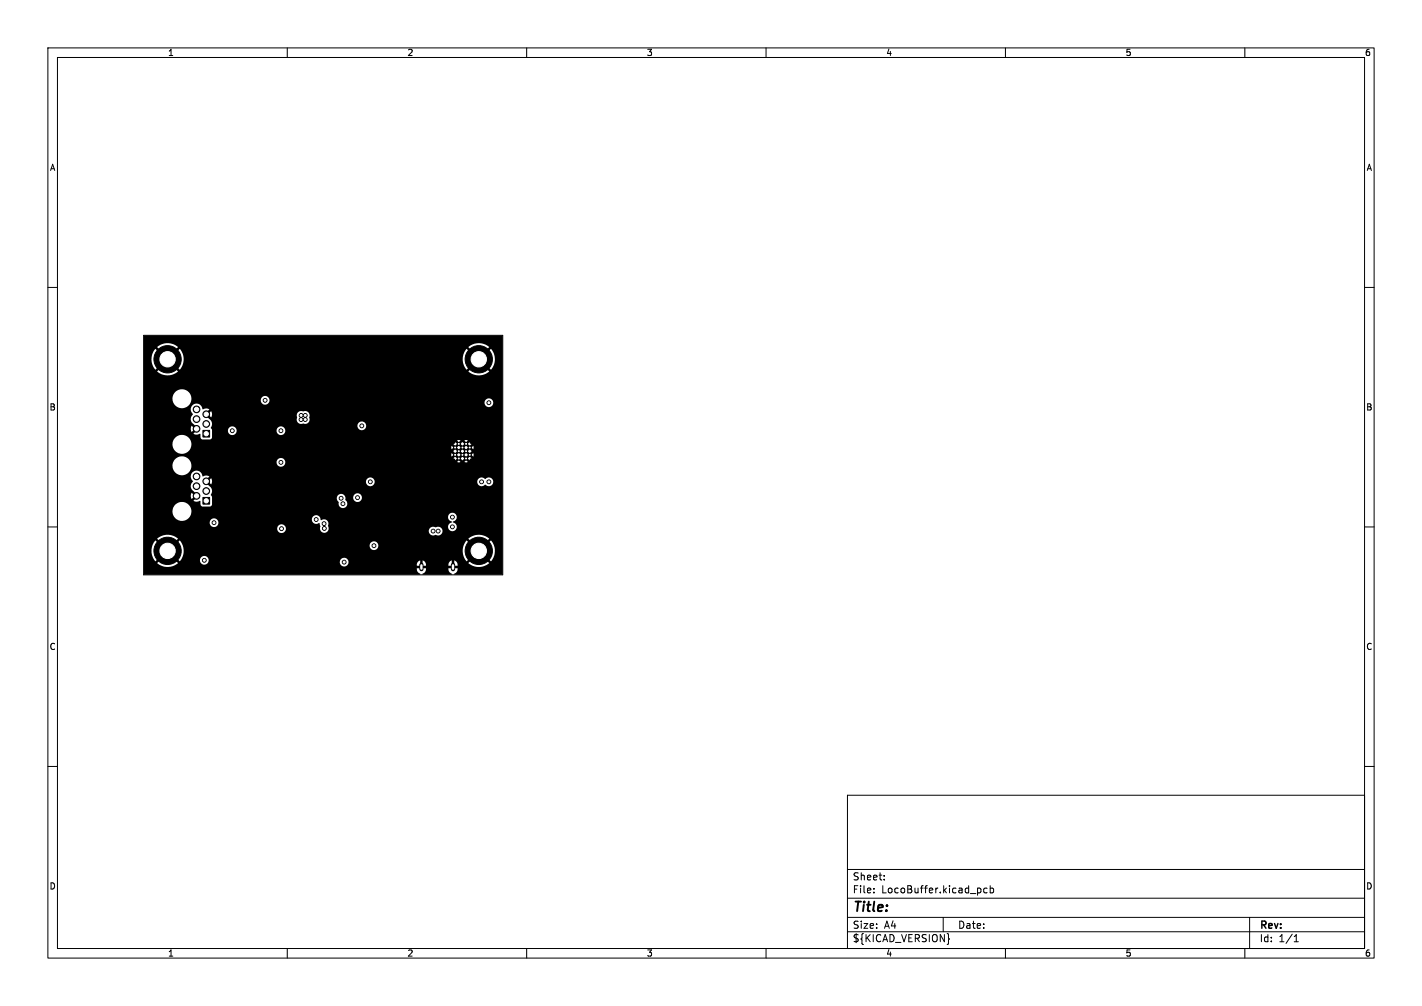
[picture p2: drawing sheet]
<svg xmlns="http://www.w3.org/2000/svg" width="297mm" height="210mm" viewBox="0 0 297 210" stroke-linecap="round" stroke-linejoin="round" font-family="sans-serif">
<g fill="none" stroke="#000" stroke-width=".21">
<path d="M10 10h277v190h-277zM12 12h273v186h-273zM60 10v2M110 10v2M160 10v2M210 10v2M260 10v2M10 60h2M285 60h2M30 70h75v50h-75zM10 110h2M285 110h2"/>
<path d="M10 160h2M285 160h2M177 166h108v32h-108zM60 198v2M110 198v2M160 198v2M177 194.5h108M177 191.5h108M177 187.5h108M177 181.5h108M182.5 186.3v.1M182.5 185.5v.1"/>
<path d="M184.7 183.6v.1M184.7 182.8v.1M197 191.5v3M198.1 195.8l.2 .2-.2 .2M204.7 185.5l.2 .2-.2 .6M206.2 185.5l-.5-.1-.2 .3 .1 .6h.6M206.8 185.5l.4-.1 .3 .3-.1 .6h-.6M206.8 184.9v1.5M210 198v2M260 198v2M261 191.5v6.5M270.3 196.6h.9"/>
<path d="M270.3 195.5l.4-.4v1.5"/>
</g>
<g fill="#000" stroke="#000" stroke-width=".21">
<path d="M42.4 89.8h1.4v1.4h-1.4zM42.4 103.8h1.4v1.4h-1.4z"/>
<circle cx="35" cy="75" r="2.85"/>
<circle cx="100" cy="75" r="2.85"/>
<circle cx="41" cy="87.5" r=".7"/>
<circle cx="41" cy="99.5" r=".7"/>
<circle cx="41" cy="85.5" r=".7"/>
<circle cx="41" cy="89.5" r=".7"/>
<circle cx="43.1" cy="88.5" r=".7"/>
<circle cx="43.1" cy="86.5" r=".7"/>
<circle cx="48.5" cy="89.9" r=".4"/>
<circle cx="55.4" cy="83.6" r=".4"/>
<circle cx="58.7" cy="96.5" r=".4"/>
<circle cx="58.7" cy="89.9" r=".4"/>
<circle cx="62.9" cy="87.6" r=".4"/>
<circle cx="62.9" cy="86.7" r=".4"/>
<circle cx="63.8" cy="86.7" r=".4"/>
<circle cx="63.8" cy="87.6" r=".4"/>
<circle cx="75.6" cy="88.9" r=".4"/>
<circle cx="95.1" cy="93.4" r=".3"/>
<circle cx="95.1" cy="95" r=".3"/>
<circle cx="95.8" cy="95.7" r=".3"/>
<circle cx="95.8" cy="94.2" r=".3"/>
<circle cx="95.8" cy="92.7" r=".3"/>
<circle cx="96.6" cy="93.4" r=".3"/>
<circle cx="96.6" cy="95" r=".3"/>
<circle cx="97.3" cy="95.7" r=".3"/>
<circle cx="97.3" cy="94.2" r=".3"/>
<circle cx="97.3" cy="92.7" r=".3"/>
<circle cx="98.1" cy="93.4" r=".3"/>
<circle cx="98.1" cy="95" r=".3"/>
<circle cx="102.1" cy="84.1" r=".4"/>
<circle cx="35" cy="115" r="2.85"/>
<circle cx="41" cy="101.5" r=".7"/>
<circle cx="41" cy="103.5" r=".7"/>
<circle cx="42.7" cy="117" r=".4"/>
<circle cx="43.1" cy="102.5" r=".7"/>
<circle cx="43.1" cy="100.5" r=".7"/>
<circle cx="44.7" cy="109.1" r=".4"/>
<circle cx="58.8" cy="110.4" r=".4"/>
<circle cx="66" cy="108.5" r=".4"/>
<circle cx="67.7" cy="109.3" r=".4"/>
<circle cx="67.7" cy="110.3" r=".4"/>
<circle cx="71.2" cy="104" r=".4"/>
<circle cx="71.6" cy="105.2" r=".4"/>
<circle cx="71.9" cy="117.3" r=".4"/>
<circle cx="74.7" cy="103.9" r=".4"/>
<circle cx="77.3" cy="100.6" r=".4"/>
<circle cx="78.1" cy="113.9" r=".4"/>
<circle cx="90.5" cy="110.9" r=".4"/>
<circle cx="91.5" cy="110.9" r=".4"/>
<circle cx="94.5" cy="110" r=".4"/>
<circle cx="94.5" cy="108" r=".4"/>
<circle cx="100" cy="115" r="2.85"/>
<circle cx="100.6" cy="100.6" r=".4"/>
<circle cx="102.1" cy="100.6" r=".4"/>
</g>
<path d="M88 117.9v.9M94.6 117.9v.9" fill="none" stroke="#000" stroke-width=".9"/>
<path d="M30 70.1l74.9-.1 .1 49.8-.2 .2h-9.9l-.1-.2 .7-.5 .1-.7h-.7v-.7l-.3-.1-.2 .1v.7h-.7v.3a1.18 1.18 0 0 0 .7 .9l-.1 .2h-6l-.1-.2 .7-.5 .1-.7h-.7v-.7l-.3-.1-.2 .1v.7h-.7v.3a1.18 1.18 0 0 0 .7 .9l-.1 .2h-57.5l-.2-.2v-4.8h1.6l.2 1.1 .7 1.1 1.2-1.3 .4 .4-1.3 1.3a3.4 3.4 0 0 0 4.4 0l-1.3-1.3 .4-.4 1.2 1.3 .2-.2h4.1v.2a.91 .91 0 0 0 .8 .7 .91 .91 0 0 0 .9-.6h27.5v.2a.91 .91 0 0 0 1.4 .6h15.4v-1.1h.5v1.1h6.1v-1.1h.5v1.1h.7a.98 .98 0 0 0-1.2-1.1l-.6 .4-.1 .7h-4.7v-.2a.95 .95 0 0 0-1.2-.9l-.6 .4-.1 .7h-14.7l.1-.1a.91 .91 0 0 0-.2-1.5 .91 .91 0 0 0-1.3 .8h-27.5a.91 .91 0 0 0-.6-1.2 .91 .91 0 0 0-1.1 .9h-4.1l.5-.9 .2-1.1h58.2l.2 1.1 .7 1.1 1.2-1.3 .4 .4-1.3 1.3a3.4 3.4 0 0 0 4.4 0l-1.3-1.3 .4-.4 1.2 1.3a3.3 3.3 0 0 0 0-4.4l-1.2 1.3-.4-.4 1.3-1.3a3.4 3.4 0 0 0-4.4 0l1.3 1.3-.4 .4-1.2-1.3-.7 1.1-.2 1.1h-58.2l-.2-1.1h39v.2a.91 .91 0 0 0 1.5 .5 .91 .91 0 0 0-.2-1.5 .91 .91 0 0 0-1.3 .8h-39l-.7-1.1-1.2 1.3-.4-.4 1.3-1.3a3.4 3.4 0 0 0-4.4 0l1.3 1.3-.4 .4-1.2-1.3-.7 1.1-.2 1.1h-1.6v-4.6h27.9a.91 .91 0 0 0 1.3 .8 .91 .91 0 0 0 .2-1.6 .91 .91 0 0 0-1.5 .6v.2h-27.9v-1.3h13.8a.91 .91 0 0 0 1.3 .9 .91 .91 0 0 0 .2-1.5h19.8v.1a.99 .99 0 0 0 1.6 .6l.2 .6a.94 .94 0 0 0 .3 1.2 .94 .94 0 0 0 1.3-.1h21.1v.2a1.02 1.02 0 0 0 1.5 .6 .91 .91 0 0 0 1.3-.5 .91 .91 0 0 0-.7-1.2h1.9v.2a.94 .94 0 0 0 1.6 .3 .94 .94 0 0 0-.6-1.5v-.1a.92 .92 0 0 0 .6-1.5 .92 .92 0 0 0-1.6 .1 .92 .92 0 0 0 .8 1.4v.2l-.7 .3-.1 .6h-2.2l-.4 .1a.93 .93 0 0 0-1.4 .8h-21.1l.2-.6-.2-.5a.99 .99 0 0 0-.2-1.2 .99 .99 0 0 0-1.3 0 .95 .95 0 0 0-.9-1 .95 .95 0 0 0-1 .9l-19.8-.1a.91 .91 0 0 0-1-.1 .91 .91 0 0 0-.5 .8h-13.8v-2.3h6v.2a1.98 1.98 0 0 0 3.1 1.4 1.98 1.98 0 0 0-.2-3.4 1.98 1.98 0 0 0-2.9 1.8h-6v-5.3h9.8l.3 .8 .9 .8-.4 .3-.6-.5-.1 .2v.6l.1 .5 .6-.6 .4 .4-.6 .5a1.5 1.5 0 0 0 1.4 .1l.1 .7 .2 .4h1.7l.5-.4v-1.3h26l.2 .5a.75 .75 0 0 1 .3 .9 .94 .94 0 0 0 1.5 .4 .94 .94 0 0 0-.2-1.5v-.4h1.7v.2a.91 .91 0 0 0 1.4 .5 .91 .91 0 0 0-.1-1.5 .91 .91 0 0 0-1.3 .8l-1.7-.1a.91 .91 0 0 0-.9-.7 .91 .91 0 0 0-.9 .9h-26l-.3-.7a1.22 1.22 0 0 0-.3-1.8l-.5-.6 .3-.3 .6 .5 .2-.5h32.1a.91 .91 0 0 0 .9 .9 .91 .91 0 0 0 1-.9h21.4v.2a.98 .98 0 0 0 1.7 .4 .94 .94 0 0 0 1.4 0 .94 .94 0 0 0-.1-1.4 .94 .94 0 0 0-1.4 .2 .93 .93 0 0 0-1-.3 .93 .93 0 0 0-.6 .9h-21.4l-.1-.2a.91 .91 0 0 0-1-.7 .91 .91 0 0 0-.8 .9h-32.1l-.2-.8-.6 .6-.3-.4 .5-.6a1.53 1.53 0 0 0-1.4 0 1.26 1.26 0 0 0-1.8-1 1.26 1.26 0 0 0-.2 2.1l-.3 .4-.2 .6h-9.8v-4.3h6v.3a1.98 1.98 0 0 0 2.5 1.6 1.98 1.98 0 0 0 1.3-2.6h18a.91 .91 0 0 0 .9 .9 .91 .91 0 0 0 .9-1h38.1l-.4-.3-.3 .3h-.8l-.4-.3-.3 .3h-35.9l-.2-.4-.4-.3h35.7l.3 .1 .1 .3 .3-.4h.5h.3l.3 .4 .5-.4h.7l.4 .4 .1-.3 .3-.1-.4-.4-.4 .4-.4-.1-.1 .1h-.2l-.4-.4-.4 .4-.4-.1-.1 .1h-.3l-.3-.4-.4 .4h-35.7a.91 .91 0 0 0-1.2 .8h-18v-.1a1.98 1.98 0 0 0-2.2-1.1 1.98 1.98 0 0 0-1.6 1.9h-6v-2.2h64.2l.1 .3 .4-.3h.7l.4 .4 .4-.4h.5h.2l.4 .4 .4-.4h.8l.3 .3 .1-.3-.1-.4-.3 .4-.4-.1-.4 .1-.4-.5-.4 .5-.3-.1-.1 .1h-.3l-.4-.5-.4 .5-.4-.1v.1h-.3l-.4-.4-.1 .4h-64.2v-2.2h6v.2a1.98 1.98 0 0 0 3.3 1.2h55.4l.4 .4 .3-.4h.8l.4 .4 .4-.4h.7l.4 .4 .4-.4-.4-.4-.4 .4-.4-.1-.1 .1h-.2l-.4-.4-.4 .4-.4-.1-.4 .1-.3-.4-.4 .4h-55.4l.6-.8h54.3l.1 .4 .4-.3 .7-.1 .4 .4 .4-.3 .5-.1h.2l.4 .4 .4-.3 .8-.1 .3 .4 .1-.4-.1-.3-.3 .3-.4-.1-.4 .2-.4-.5-.4 .4-.3-.1-.1 .2h-.3l-.4-.5-.4 .4-.4-.1v.2h-.3l-.4-.4-.1 .3h-54.3l.1-.7h54.7l.4 .4 .3-.4h.8l.4 .4 .4-.4h.7l.4 .4 .4-.4-.3-.1-.1-.3-.4 .4-.4-.1-.1 .1h-.2l-.4-.4-.4 .4-.4-.1-.4 .1-.3-.4-.1 .3-.3 .1h-54.7l-.2-.8h55.7l.3 .4 .4-.4h.8l.3 .4 .4-.4h-.4h-57.5a1.98 1.98 0 0 0-2.2-1.1 1.98 1.98 0 0 0-1.6 2h-6v-5.3h9.8l.3 .8 .9 .8-.4 .3-.6-.5-.1 .2v.6l.1 .5 .6-.6 .4 .4-.6 .5a1.5 1.5 0 0 0 1.4 .1l.1 .7 .2 .4h1.7l.5-.4v-1.4h3.3v.2a.91 .91 0 0 0 1 .7 .91 .91 0 0 0 .8-.9h8.4v.2a.91 .91 0 0 0 1.4 .5 .91 .91 0 0 0-.1-1.5 .91 .91 0 0 0-1.3 .8h-8.4v-.2a.91 .91 0 0 0-1-.7 .91 .91 0 0 0-.8 .9h-3.3l-.3-.6 .2-.4h30.5v.2a.91 .91 0 0 0 1.4 .5 .91 .91 0 0 0-.1-1.5 .91 .91 0 0 0-1.3 .8h-30.5v-.8l-.3-.5h18.1v.2a1.08 1.08 0 0 0 1.5 .6 .91 .91 0 0 0 .9-.2 .91 .91 0 0 0 .2-1v-.1a.94 .94 0 0 0-.2-1.1 .94 .94 0 0 0-1.1-.1 .97 .97 0 0 0-1.1 .2 .97 .97 0 0 0-.2 1.1v.4h-18.1l-.7-.7 .3-.3 .6 .5 .1-.2 .1-.6-.2-.5-.6 .6-.3-.4 .5-.5a1.5 1.5 0 0 0-1.4-.1 1.26 1.26 0 0 0-1.8-1 1.26 1.26 0 0 0-.2 2.1l-.3 .4-.2 .6h-9.8v-4.3h6v.3a1.98 1.98 0 0 0 2 1.7 1.98 1.98 0 0 0 2-1.6h14.5v.2a.91 .91 0 0 0 .7 .7 .91 .91 0 0 0 .9-.4h45.1v.2a.91 .91 0 0 0 1.5 .5 .91 .91 0 0 0-.2-1.5 .91 .91 0 0 0-1.3 .8h-45.1l.1-.2a.91 .91 0 0 0-.6-1.2 .91 .91 0 0 0-1.1 .9l-14.5-.1a1.98 1.98 0 0 0-1.9-2.2 1.98 1.98 0 0 0-2.1 1.9h-6v-8.2h1.6l.2 1.1 .7 1.1 1.2-1.3 .4 .4-1.3 1.3a3.4 3.4 0 0 0 4.4 0l-1.3-1.3 .4-.4 1.2 1.3 .7-1.1 .2-1.1h58.2l.2 1.1 .7 1.1 1.2-1.3 .4 .4-1.3 1.3a3.4 3.4 0 0 0 4.4 0l-1.3-1.3 .4-.4 1.2 1.3a3.3 3.3 0 0 0 0-4.4l-1.2 1.3-.4-.4 1.3-1.3a3.4 3.4 0 0 0-4.4 0l1.3 1.3-.4 .4-1.2-1.3-.7 1.1-.2 1.1h-58.2l-.2-1.1-.7-1.1-1.2 1.3-.4-.4 1.3-1.3a3.4 3.4 0 0 0-4.4 0l1.3 1.3-.4 .4-1.2-1.3-.7 1.1-.2 1.1h-1.6z" fill="#000"/>
<g fill="#fff" stroke="#fff" stroke-width=".21">
<circle cx="75.6" cy="88.9" r=".2"/>
<circle cx="78.1" cy="113.9" r=".2"/>
<circle cx="48.5" cy="89.9" r=".2"/>
<circle cx="44.7" cy="109.1" r=".2"/>
<circle cx="63.8" cy="86.7" r=".2"/>
<circle cx="71.9" cy="117.3" r=".2"/>
<circle cx="62.9" cy="86.7" r=".2"/>
<circle cx="102.1" cy="84.1" r=".2"/>
<circle cx="62.9" cy="87.6" r=".2"/>
<circle cx="55.4" cy="83.6" r=".2"/>
<circle cx="63.8" cy="87.6" r=".2"/>
<circle cx="66" cy="108.5" r=".2"/>
<circle cx="100.6" cy="100.6" r=".2"/>
<circle cx="58.7" cy="89.9" r=".2"/>
<circle cx="42.7" cy="117" r=".2"/>
<circle cx="91.5" cy="110.9" r=".2"/>
<circle cx="67.7" cy="109.3" r=".2"/>
<circle cx="90.5" cy="110.9" r=".2"/>
<circle cx="67.7" cy="110.3" r=".2"/>
<circle cx="74.7" cy="103.9" r=".2"/>
<circle cx="77.3" cy="100.6" r=".2"/>
<circle cx="102.1" cy="100.6" r=".2"/>
<circle cx="58.8" cy="110.4" r=".2"/>
<circle cx="58.7" cy="96.5" r=".2"/>
<circle cx="71.6" cy="105.2" r=".2"/>
<circle cx="94.5" cy="110" r=".2"/>
<circle cx="71.2" cy="104" r=".2"/>
<circle cx="94.5" cy="107.9" r=".2"/>
<circle cx="38" cy="83.2" r="1.72"/>
<circle cx="38" cy="92.8" r="1.72"/>
<circle cx="43.1" cy="90.5" r=".44"/>
<circle cx="41" cy="89.5" r=".44"/>
<circle cx="43.1" cy="88.5" r=".44"/>
<circle cx="41" cy="87.5" r=".44"/>
<circle cx="43.1" cy="86.5" r=".44"/>
<circle cx="41" cy="85.5" r=".44"/>
<circle cx="38" cy="97.2" r="1.72"/>
<circle cx="38" cy="106.8" r="1.72"/>
<circle cx="43.1" cy="104.5" r=".45"/>
<circle cx="41" cy="103.5" r=".45"/>
<circle cx="43.1" cy="102.5" r=".45"/>
<circle cx="41" cy="101.5" r=".45"/>
<circle cx="43.1" cy="100.5" r=".45"/>
<circle cx="41" cy="99.5" r=".45"/>
<circle cx="35" cy="75" r="1.6"/>
<circle cx="35" cy="115" r="1.6"/>
<circle cx="100" cy="115" r="1.6"/>
<circle cx="100" cy="75" r="1.6"/>
<circle cx="97.3" cy="92.7" r=".1"/>
<circle cx="95.8" cy="92.7" r=".1"/>
<circle cx="98.1" cy="93.4" r=".1"/>
<circle cx="96.6" cy="93.4" r=".1"/>
<circle cx="95.1" cy="93.4" r=".1"/>
<circle cx="97.3" cy="94.2" r=".1"/>
<circle cx="95.8" cy="94.2" r=".1"/>
<circle cx="98.1" cy="95" r=".1"/>
<circle cx="96.6" cy="95" r=".1"/>
<circle cx="95.1" cy="95" r=".1"/>
<circle cx="97.3" cy="95.7" r=".1"/>
<circle cx="95.8" cy="95.7" r=".1"/>
</g>
<path d="M88 118v.7M94.6 118v.7" fill="none" stroke="#fff" stroke-width=".5"/>
<text font-size="2.8" x="178" y="190.8">Title:</text>
<g font-size="2.1">
<text x="178" y="183.9">Sheet:</text>
<text x="178" y="186.6">File:</text>
<text x="184" y="186.6">LocoBuffer.kicad_pcb</text>
<text x="178" y="196.8">${KICAD_VERSION}</text>
<text x="178" y="194">Size:</text>
<text x="184.6" y="194">A4</text>
<text x="200" y="194">Date:</text>
<text x="263" y="194.2">Rev:</text>
<text x="263" y="196.8">Id:</text>
<text x="267" y="196.8">1/1</text>
</g>
<g font-size="1.8">
<text x="35" y="11.8">1</text>
<text x="85" y="11.8">2</text>
<text x="135" y="11.8">3</text>
<text x="185" y="11.8">4</text>
<text x="235" y="11.8">5</text>
<text x="285" y="11.8">6</text>
<text x="10.4" y="35.8">A</text>
<text x="285.4" y="35.8">A</text>
<text x="10.3" y="85.8">B</text>
<text x="285.3" y="85.8">B</text>
<text x="10.3" y="135.8">C</text>
<text x="285.3" y="135.8">C</text>
<text x="10.3" y="185.8">D</text>
<text x="285.3" y="185.8">D</text>
<text x="35" y="199.8">1</text>
<text x="85" y="199.8">2</text>
<text x="135" y="199.8">3</text>
<text x="185" y="199.8">4</text>
<text x="235" y="199.8">5</text>
<text x="285" y="199.8">6</text>
</g>
</svg>
